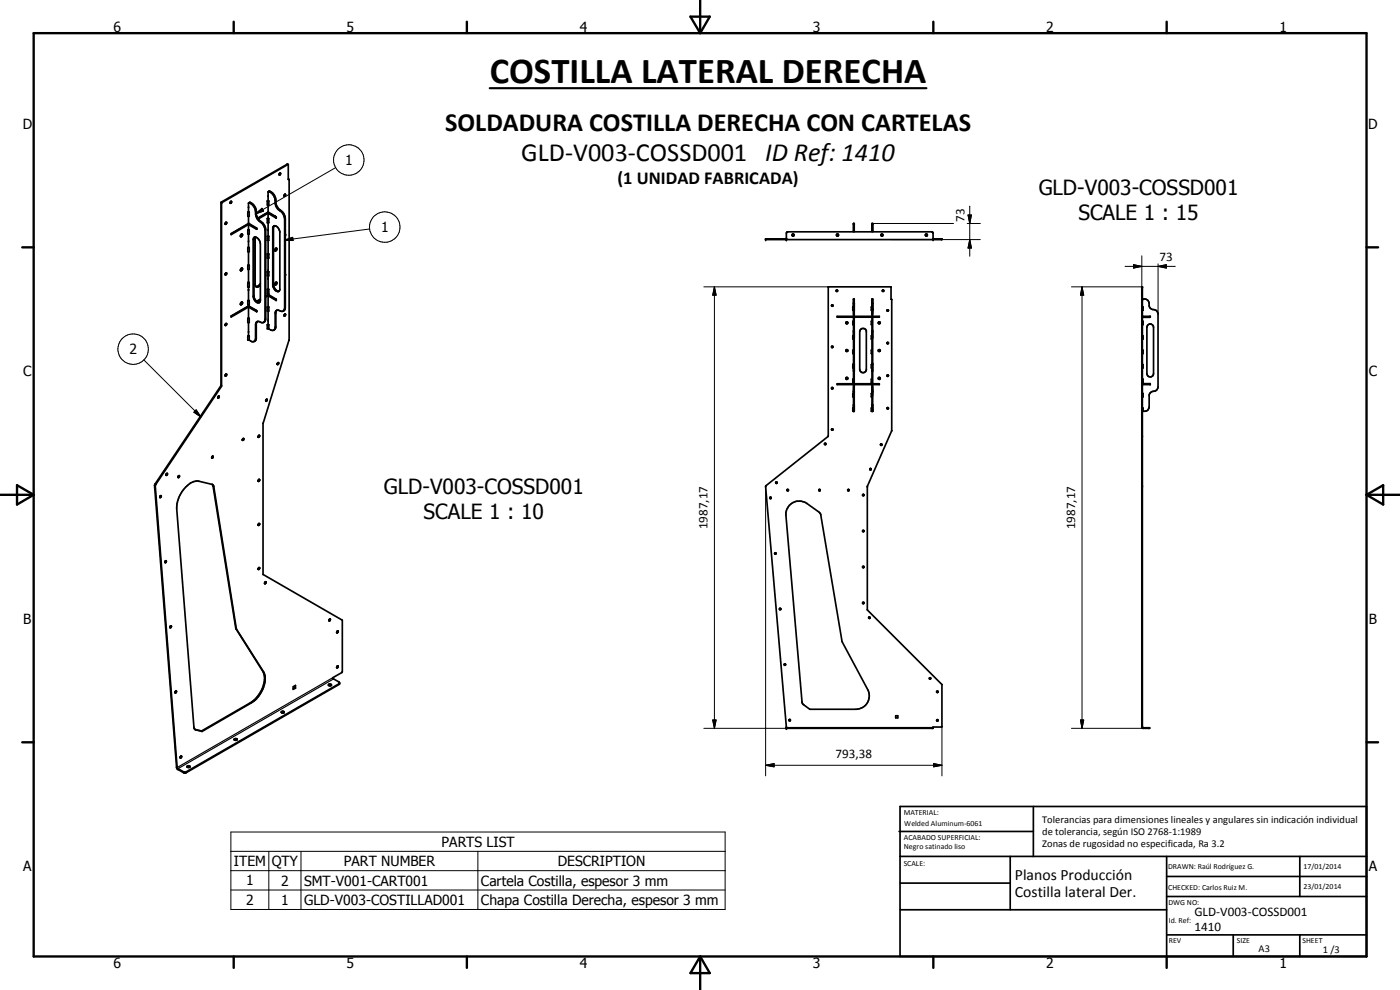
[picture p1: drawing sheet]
<svg xmlns="http://www.w3.org/2000/svg" width="420mm" height="297mm" viewBox="0 0 420 297" stroke-linecap="round" stroke-linejoin="round" font-family="sans-serif">
<g fill="none" stroke="#000" stroke-width=".51">
<path d="M80.5 57.5a1.14 1.14 0 0 1 1.6 .7l.6 1.2a3.9 3.9 0 0 0 2 4.1l.6 .8 .3 1.2v26.8l-.1 .7-.5 .3M80.6 57.4l-.1 2.8M80.6 57.4a3.4 3.4 0 0 1 2.1 4 4.5 4.5 0 0 0 2 2.4l.7 1.9v27a1.05 1.05 0 0 1-.8 .8 1.05 1.05 0 0 1-1.1-.5l-.4 .1M83.9 52.1h.3l-.2 .4-.2-.1zM84 52l-.2 .4M85.4 58.9h.1M85.5 58.3l-.3 .5M85.5 58.3l-.3 .4 .2 .2M85.5 58.3l.2 .2-.3 .4M86.5 49.4l-.3-.2-19.9 11.6v54.8l-19.9 30 6.6 84.6M86.5 49.4l-20 11.6v54.8l-19.9 29.9 6.6 84.6M86.5 49.4v4.4h.2"/>
<path d="M86.5 53.7l.2 .1M86.7 53.8l.1 48.2-7.9 25v45.3l23.8 13.8M67.8 66.7l.2 .3-.3 .3zM67.8 66.7l-.2 .5M69.2 60.5l-.2 .4M69.3 60.5l-.3 .4M69.4 60.4l-.2 .1M69.4 60.4h.1M69.4 60.4v.5h-.4M72.3 70.4l.2-.2a.38 .38 0 0 1 .2 .6 .38 .38 0 0 1-.5 .1zM72.5 70.2l-.3 .7M74.4 69v1.2h.4v-1.2"/>
<path d="M74.4 63.7v1.2h.4v-1.2M74.4 74.3v1.2h.4v-1.2M74.4 79.6v1.2h.4v-1.2M74.4 69h.4M74.4 79.6h.4M74.4 63.7h.4M74.4 74.3h.4M74.6 64.9l.1 2.2M74.6 70.2v4M74.6 75.5v4M74.6 68.9l.2 .1M74.6 68.9l-.2 .1"/>
<path d="M74.6 79.5l.2 .1M74.6 79.5l-.2 .1M74.6 63.5l.2 .2M74.6 63.5l-.2 .2M74.6 74.2l.2 .1M74.6 74.2l-.2 .1M74.6 67.4v1.5M74.6 67.4h.1M74.6 67.4l.3-.1 2.1 1.3M74.6 67.1l-5.2 3v.3l5.5-3.2M74.7 67.1l2.3 1.3v.4l-2.3-1.4M74.7 67.1l-5.3 3"/>
<path d="M74.7 60.8l-.1 2.7M74.7 60.8a3.3 3.3 0 0 1 2 3.6 4.5 4.5 0 0 0 2.1 2.8l.7 1.5-.1 27.6a1.09 1.09 0 0 1-1.8 .1l-.6 .2-.3 .6v4.3a.86 .86 0 0 1-.4 .9 .86 .86 0 0 1-1 0l-.5-.3M74.7 60.9l.2-.2a2.6 2.6 0 0 1 2 2.4 3.3 3.3 0 0 0 1.4 3.4 3.2 3.2 0 0 1 1.4 2.5v26.7l-.1 .7-.5 .3M76.1 71.3a1.63 1.63 0 0 1 2 1.8v17a.84 .84 0 0 1-.8 .7 .84 .84 0 0 1-.8-.6l-.5-1.3v-17zM76.4 71.2l-.2 .4v17.4a1.71 1.71 0 0 0 1.7 1.7M76.6 71.1v14.2l.4 .8 .5-.1 .6-.5M80.2 60.3v1.2h.5v-1.2M80.2 65.6v1.2h.5v-1.2M80.2 70.9v1.2h.5v-1.2M80.2 76.2v1.3h.5v-1.3M80.2 65.6h.5M80.2 76.2h.5"/>
<path d="M80.2 60.3h.5M80.2 70.9h.5M80.5 61.5v2.2M80.5 64.1v1.4M80.5 66.8v4M80.5 72.1v4M80.5 77.5v3.9M80.5 64.1l2.4 1.3-.1-.4M80.5 64.1l.2-.2 2.2 1.3M80.5 65.5l.2 .1M80.5 65.5l-.3 .1M80.5 76.1l.2 .1"/>
<path d="M80.5 76.1l-.3 .1M80.5 60.2l.2 .1M80.5 60.2l-.3 .1M80.5 70.8l.2 .1M80.5 70.8l-.3 .1M80.5 63.6l-3.1 1.8M80.5 63.7l2.3 1.3M80.5 63.7l-3.1 1.8M80.8 63.8l-3.3 1.9M82 67.9a1.23 1.23 0 0 1 1.8 1.1l.2 .5-.1 17.7a.88 .88 0 0 1-.9 .3 .88 .88 0 0 1-.7-.7l-.4-1v-17.5zM82.2 67.9l-.1 17.5a1.88 1.88 0 0 0 1.7 1.9M82.5 64.8v.1"/>
<path d="M82.6 64.9h-.1M82.7 74.5a.39 .39 0 0 1 .4 .5 .39 .39 0 0 1-.5 .3l-.1-.2zM82.8 65l-.1 .1M82.9 74.5l-.4 .7M85.6 70.3v.4M236 71.9v-1.9l.4-.4h43.2l.4 .4v1.9M236 71.7h-6.2v.2h52.9v-.2h-2.7M256.1 69.6v-2.5h.3v2.5M261.7 69.6v-2.5h.2v2.5M67.7 97.2h.3l-.2 .5-.2-.1zM67.8 81.9l.2 .3-.4 .3zM67.8 97.1l-.2 .4"/>
<path d="M67.8 81.9l-.2 .4M72.3 80.6l.2-.2 .3 .2-.5 .7zM72.3 90.8l.3-.2 .2 .2-.4 .6h-.2zM72.5 80.4l-.3 .8M72.5 90.6l-.3 .7M74.4 95.5v1.3h.4v-1.3M74.4 84.9v1.2h.4v-1.2M74.4 90.2v1.2h.4v-1.2M74.4 95.5h.4M74.4 90.2h.4M74.4 84.9h.4M74.6 91.4v.3"/>
<path d="M74.6 80.8v4M74.6 86.1v4M74.6 96.8v3.9M74.6 95.4l.2 .1M74.6 95.4l-.2 .1M74.6 90.1l.2 .1M74.6 90.1l-.2 .1M74.6 84.8l.2 .1M74.6 84.8l-.2 .1M74.6 92.2l.3-.1 2.1 1.2M74.6 91.7l.1 .1M74.6 91.8l-5.2 3"/>
<path d="M74.7 91.8l2.3 1.3v.4l-2.3-1.3M74.7 92.2l-.1 3.2M74.7 91.8l-5.3 3.1M74.9 91.9l-5.5 3.2v-.3M77.2 96.5l-.3 .6v4.5l-.2 .6-.4 .2M78.1 85.1l-.7 .8-.6 .1M78.1 90.1l-.9 .5M78.1 89.7l-1.1 .7M78.1 89.8l-1.1 .7M80.2 92.1h.5M80.2 92.1v1.2h.5v-1.2M80.2 81.5v1.3h.5v-1.3"/>
<path d="M80.2 86.8v1.3h.5v-1.3M80.2 97.5v1.2h.5M80.2 86.8h.5M80.2 81.5h.5M80.2 97.5h.5M80.5 88.1v.2l2.4 1.6M80.5 88.8l2.4 1.4v-.3M80.5 88.8l.2-.2 2.2 1.3M80.5 82.8v3.9M80.5 88.8v3.2M80.5 93.3v4M80.5 86.7l-.3 .1"/>
<path d="M80.5 92l.2 .1M80.5 92l-.3 .1M80.5 86.7l.2 .1M80.5 81.4l.2 .1M80.5 81.4l-.3 .1M80.5 97.3l.2 .2M80.5 97.3l-.3 .2M80.5 88.4l-.8 .4M80.5 88.4l-.8 .5M80.7 97.5v1.2M80.8 88.6l-1.1 .6M82.7 84.8l.3-.1a.47 .47 0 0 1 0 .5 .47 .47 0 0 1-.5 .3z"/>
<path d="M82.9 84.7l-.4 .7M83.1 93.1l-.5 .7v4.3a.88 .88 0 0 1-.4 .9 .88 .88 0 0 1-1 0l-.5-.3M83.1 93.1l-.3 .5v4.4l-.2 .7-.4 .4M85.4 94.8h.1M85.5 94.2l-.3 .5M85.5 94.2l.2 .2-.3 .4M85.5 94.2l-.3 .4 .2 .2M85.6 82.3v.4M248.6 86.1h18.8v3.7h.2v39.4l-7.3 16.7v37.1l22.4 22.4v12.6l-.2 .1h-2.5v.4h-44l-6.2-72.5 18.8-15.1zM249.6 91.8v.1M249.6 91.5h.3l.1 .3h-.4zM251 87h.3l.1 .4h-.4z"/>
<path d="M256.1 92.1h-.2v1h.2M256.1 96.4h-.2v1h.2M256.1 94.9h-4.9v.3h4.9M256.4 95.2h5.3M256.4 94.9h5.3M258.3 98.8a1.04 1.04 0 0 1 1.7 .5v11.7a1.01 1.01 0 0 1-1.1 .8 1.01 1.01 0 0 1-.9-1v-11.3zM261.7 92.1h-.2v1h.2M261.7 96.4h-.2v1h.2M261.9 94.9h2v.3h-2M263.7 96.6a.31 .31 0 0 1 .4 .1 .31 .31 0 0 1-.1 .4 .31 .31 0 0 1-.4-.1zM264.8 87.1l.3-.1 .1 .4h-.4zM266.3 93h.3l-.1 .3h-.3z"/>
<path d="M267.4 86.1h.1M267.5 89.8h.1M342.8 92.1h.3v1h-.3M342.8 96.4h.3v1h-.3M342.8 90.1a1.2 1.2 0 0 1 1.4-.2 1.2 1.2 0 0 1 .7 1.2 1.64 1.64 0 0 0 1.8 1.9l.6 .5 .2 .7v21.9a1.62 1.62 0 0 1-1.8 1.4l-.8 1v3.6a1.51 1.51 0 0 1-2.1 1.3M342.8 94.8l2.4 .1v.3M344.5 97.5a1 1 0 0 1 1.1-.2 1 1 0 0 1 .6 .9v13.9a.99 .99 0 0 1-1 1 .99 .99 0 0 1-1-1v-13.9zM345.2 95.2l-2.4 .1M345.2 95.2h.1M65.4 119l.2-.2 .2 .2-.2 .4-.2-.1zM65.6 118.9l-.2 .4M67.8 112.3l.2 .2-.4 .3z"/>
<path d="M67.8 112.3l-.2 .4M74.4 100.8v1.3h.4M74.4 100.8h.4M74.6 100.7l.2 .1M74.6 100.7l-.2 .1M74.8 100.8v1.3M80 119.8l-.3 .5M80 119.8l.2 .1-.1 .3-.1 .2-.3-.1M83.3 108.9h.3l-.2 .5-.2-.1zM83.4 108.8l-.2 .5M249.6 103.9l.4 .1-.1 .3h-.3zM249.6 116.3l.4 .1-.1 .3h-.3z"/>
<path d="M253.9 104.9a.3 .3 0 0 1 .5 .1 .3 .3 0 0 1-.1 .4 .3 .3 0 0 1-.4-.2zM253.9 113.3a.3 .3 0 0 1 .5 0 .3 .3 0 0 1-.1 .5 .3 .3 0 0 1-.4-.3zM256.1 109.4h-.2v1h.2M256.1 115.1h-4.9v.3h4.9M256.1 118.1h-.2v1h.2M256.1 100.8h-.2v.9h.2M256.1 105.1h-.2v1h.2M256.1 113.7h-.2v1h.2M256.4 115.4h5.3M256.4 115.1h5.3M261.7 109.4h-.2v1h.2M261.7 100.8h-.2v.9h.2"/>
<path d="M261.7 105.1h-.2v1h.2M261.7 113.7h-.2v1h.2M261.7 118.1h-.2v1h.2M261.9 115.1h2v.3h-2M263.7 104.9a.31 .31 0 0 1 .4 .1 .31 .31 0 0 1-.1 .5 .31 .31 0 0 1-.4-.2zM263.7 113.3a.31 .31 0 0 1 .4 .1 .31 .31 0 0 1-.1 .4 .31 .31 0 0 1-.4-.1zM266.3 102.7l.3 .1-.1 .3-.3-.1zM266.3 112.5l.3 .1-.1 .3-.3-.1zM342.8 109.4h.3v1h-.3M342.8 118.1h.3v1h-.3M342.8 105.1h.3v1h-.3M342.8 113.7h.3v1h-.3"/>
<path d="M342.8 100.8h.3v.9h-.3M342.8 115l2.4 .1v.3M345.2 115.4l-2.4 .1M345.2 115.4h.1M63.7 136.9l-.2 .4M63.7 136.9l.3 .1-.1 .3h-.4M63.8 136.9l-.3 .4M73 131.6l-.3 .4M73.1 131.6l-.4 .4M73.1 131.6h.1M73.1 131.6v.5l-.4-.1M77.7 130.6l-.2 .5"/>
<path d="M77.8 130.6l.1 .3-.3 .3-.1-.1M77.8 130.6l-.3 .5M247.5 133.1l.3-.1 .1 .3-.3 .1zM249.6 128.7l.4 .1-.1 .3h-.3zM256.1 122.4h-.2v1h.5v-33.7h-.3v33.7M261.7 122.4h-.2v1h.4v-33.7h-.2v33.7M264.4 133.2l.3 .2-.2 .2-.3-.2zM266.2 122.4l.3-.1 .1 .3-.3 .1zM342.8 122.4h.3v1M48.2 148.7l-.2 .4M48.2 148.7l.1 .4-.3 .1M48.2 148.7l-.2 .5"/>
<path d="M49.9 142.2l.3-.2 .1 .2-.4 .4zM50.1 142.1l-.3 .4M53.6 142.7l.3 .2-.1 .2-.4 .1M53.6 142.7l-.2 .5M53.7 142.7l-.3 .5M63.6 145.3l-3.9-.9a5 5 0 0 0-4.7 2.6 8.7 8.7 0 0 0-2 5.7l5.2 65.7 .5 .6 2 .5M63.6 145.3l.2 .1M63.7 145.3l.5 .7 6.7 42.7M63.8 145.5l7 43.1M77.6 157.2l.3-.1-.2 .5-.2-.1zM77.7 143.8l-.2 .5M77.7 157.1l-.2 .4"/>
<path d="M77.8 143.8l.1 .3-.2 .3-.2-.1M77.8 143.8l-.3 .5M231 149.3h.4l-.1 .3h-.2zM232.8 144.7h.4v.2l-.3 .1zM236.3 146.9h.3v.3h-.4zM236.9 151.6a3.9 3.9 0 0 1 5.2-.6l3.7 2.7 .5 .6 6.4 38.2 7.7 14.4a4 4 0 0 1-3.5 5.9h-13.9l-1.9-1.4-.4-.6-4.8-56.1a4.1 4.1 0 0 1 1-3.1zM245.8 147.2h.1M245.8 146.9l.4 .1-.3 .3zM254.4 146.9h.3l.1 .3h-.4zM259 148.3l.3 .2-.2 .3-.2-.3zM259 159.1l.3 .2-.2 .3-.2-.3zM261.1 140.7l.3-.1v.3l-.3 .1z"/>
<path d="M49.6 168.4l.3-.2v.2l-.2 .4-.2-.1zM49.7 168.3l-.2 .4M77.7 170.3l.2 .3-.4 .3zM77.7 170.3l-.2 .4M79.5 174.7l.3-.2 .1 .3-.4 .4zM79.7 174.6l-.3 .4M232.5 165.9h.3v.3h-.2zM259 169.9l.3 .1-.2 .3-.2-.2zM51.2 187.8l-.2 .5M51.3 187.8l-.3 .4M51.4 187.8h-.2M51.4 187.8h.1"/>
<path d="M51.4 187.8v.4l-.4 .1M70.8 188.6l8.1 12.9a7.1 7.1 0 0 1-1.7 7.6l-2.1 1.8-14.6 8.4M70.8 188.6l.1 .1M70.9 188.7l8.2 12.9a6.8 6.8 0 0 1-1 6.7l-1.1 1.4-1.2 1-15.1 8.8M99 185.7l-.3 .5M101.1 189.5l.4-.1-.3 .5zM101.2 199.8l.3 .3-.3 .3-.2-.2zM101.3 189.3l-.3 .4M101.3 199.8l-.3 .4M102.7 186.1h.1M102.7 186.1v15.4l-2.8 1.8 .2 .4 1.7 .9v.5l-46 26.5h-.6l-1.8-1M234 182.5l.3 .1v.2l-.3 .1z"/>
<path d="M235.4 199.2l.4 .2-.2 .2-.2-.1zM259 180.7l.3 .1-.2 .3-.2-.2zM260.7 185.2h.4v.3h-.3zM52.7 207.4l.1-.1a.3 .3 0 0 1 .1 .4 .3 .3 0 0 1-.4 .1zM52.8 207.3l-.3 .5M58.5 218.8v.1M58.5 218.9l2 .4M60.5 219.3l.2 .2M84.5 213.8h.7M88 206l.7-.3v.8l-.7 .3zM88.5 206.3l.2 .2M88.5 206.3l-.5 .3"/>
<path d="M88.5 205.8v.5M98.6 205.7l.4-.2 .4 .2M98.6 205.4l.6-.1 .3 .2a.43 .43 0 0 1-.5 .3 .43 .43 0 0 1-.4-.4zM101.9 204.9l-.1 .5-46 26.5h-.6l-1.8-1M236 218.4h44M236.8 215.9h.4l-.1 .4-.3-.1zM237.1 215.9h.1M268.8 214.8h.6v.6h-.6zM278.9 203.5l.2-.2 .2 .2-.3 .3zM281.1 207.4h.4v.3l-.3 .1zM281.1 216l.3-.1 .1 .3-.3 .1zM342.7 218.1h.1"/>
<path d="M342.8 218.1v-132h-.1v132.2l.3 .2h2v-.1h-1.9M342.8 218.5h.1M342.8 218.1l.3 .3M343.1 218.4v.1M53 230.2l.4 .7M53 230.2l.2 .1M53.2 230.3l.2 .3M53.4 230.6v.3M54.3 226.9l.2 .2-.3 .4-.2-.3zM54.3 226.9l-.3 .4M56.2 230.1h.8M56.2 229.9l.4-.2 .5 .3a.43 .43 0 0 1-.5 .3 .43 .43 0 0 1-.4-.4z"/>
<path d="M70.3 222l.4-.2 .4 .2M70.3 221.7h.9a.48 .48 0 0 1-.4 .4 .48 .48 0 0 1-.5-.2zM269.8 249.5h40.3M270.1 242h140v45h-140zM270.1 257h140M303.2 257v16M310.1 242v15M350.1 257v30M390.1 257v12M270.1 265h33.1M270.1 273h80M350.1 269h60"/>
<path d="M350.1 263h60M350.1 280.5h60M370.1 280.5v6.5M390.1 280.5v6.5"/>
<circle cx="238" cy="70.5" r=".31"/>
<circle cx="251.3" cy="70.5" r=".31"/>
<circle cx="264.7" cy="70.5" r=".31"/>
<circle cx="278" cy="70.5" r=".31"/>
<circle cx="254.2" cy="96.8" r=".29"/>
<circle cx="98.9" cy="186" r=".24"/>
<circle cx="84.8" cy="213.7" r=".34"/>
</g>
<g fill="none" stroke="#000" stroke-width=".35">
<path d="M81 57.4l-.2 .1M81.4 57.6l-.2 .1M86.2 49.3l.2 .1M86.5 53.8h.1M66.3 60.9l.2 .1M66.5 60.6l.2 .1M74.9 67.3l-.2 .1M75.1 60.7l-.1 .2M75.5 61l-.2 .1M76.2 71.8l-.2 .1M76.9 63.4l-.2 .1M76.9 64.1l-.2 .1"/>
<path d="M77 68.7v.1M78.3 66.5l-.2 .1M79.7 69h-.2M80.7 63.9l-.2 .2M82.1 68.4l-.2 .1M82.8 60l-.2 .2M82.8 60.6l-.2 .1M82.9 65.4h-.1M84.2 63.1l-.2 .1M85.6 65.5l-.2 .2M74.9 92.1l-.2 .1M76.2 88.8l-.2 .1"/>
<path d="M76.9 97.3l-.2 .2M77 93.5h.1M79.7 95.7l-.2 .1M80.7 88.7l-.2 .1M82.1 85.4l-.2 .1M82.8 98l-.2 .1M82.8 93.9l-.2 .2M82.9 90.1h-.1M85.6 92.3l-.2 .1M66.2 115.8l.3 .2M66.3 115.6l.2 .1M76.9 101.4l-.2 .1"/>
<path d="M46.4 145.7l.2 .1M46.6 145.2l.2 .1M64 145.9l.2 .1M58.5 218.9l.2 .1M75.1 210.9h.2M78.9 201.5l.2 .1M99.9 203.3l-46.7 27M100.1 203.7l-46.7 26.9M101.8 205.1v.3M55.1 231.6v.2M55.9 231.6v.2"/>
</g>
<g fill="#000">
<circle cx="80.5" cy="58.7" r=".25"/>
<circle cx="74.6" cy="62.1" r=".25"/>
<circle cx="74.6" cy="72.3" r=".25"/>
<circle cx="80.5" cy="68.9" r=".25"/>
<circle cx="229.8" cy="71.9" r=".25"/>
<circle cx="229.8" cy="71.7" r=".25"/>
<circle cx="236" cy="71.7" r=".25"/>
<circle cx="236" cy="71.9" r=".25"/>
<circle cx="256.1" cy="67.1" r=".25"/>
<circle cx="256.4" cy="67.1" r=".25"/>
<circle cx="261.7" cy="67.1" r=".25"/>
<circle cx="261.9" cy="67.1" r=".25"/>
<circle cx="280" cy="71.9" r=".25"/>
<circle cx="74.6" cy="86.9" r=".25"/>
<circle cx="74.6" cy="84.4" r=".25"/>
<circle cx="74.6" cy="99.5" r=".25"/>
<circle cx="80.5" cy="81" r=".25"/>
<circle cx="80.5" cy="83.5" r=".25"/>
<circle cx="80.5" cy="96.1" r=".25"/>
<circle cx="256.1" cy="92.9" r=".25"/>
<circle cx="256.1" cy="99.2" r=".25"/>
<circle cx="256.1" cy="90.9" r=".25"/>
<circle cx="256.4" cy="92.9" r=".25"/>
<circle cx="256.4" cy="99.2" r=".25"/>
<circle cx="256.4" cy="90.9" r=".25"/>
<circle cx="261.7" cy="92.9" r=".25"/>
<circle cx="261.7" cy="99.2" r=".25"/>
<circle cx="261.7" cy="90.9" r=".25"/>
<circle cx="261.9" cy="99.2" r=".25"/>
<circle cx="261.9" cy="92.9" r=".25"/>
<circle cx="261.9" cy="90.9" r=".25"/>
<circle cx="342.7" cy="86.1" r=".25"/>
<circle cx="342.8" cy="86.1" r=".25"/>
<circle cx="256.1" cy="117.4" r=".25"/>
<circle cx="256.1" cy="111.1" r=".25"/>
<circle cx="256.1" cy="109.1" r=".25"/>
<circle cx="256.4" cy="117.4" r=".25"/>
<circle cx="256.4" cy="101.2" r=".25"/>
<circle cx="256.4" cy="111.1" r=".25"/>
<circle cx="256.4" cy="109.1" r=".25"/>
<circle cx="261.7" cy="111.1" r=".25"/>
<circle cx="261.7" cy="117.4" r=".25"/>
<circle cx="261.7" cy="109.1" r=".25"/>
<circle cx="261.9" cy="117.4" r=".25"/>
<circle cx="261.9" cy="111.1" r=".25"/>
<circle cx="261.9" cy="109.1" r=".25"/>
<circle cx="261.9" cy="101.2" r=".25"/>
<circle cx="256.1" cy="121.4" r=".25"/>
<circle cx="256.4" cy="121.4" r=".25"/>
<circle cx="261.7" cy="121.4" r=".25"/>
<circle cx="261.9" cy="121.4" r=".25"/>
<circle cx="260.3" cy="145.9" r=".25"/>
<circle cx="236" cy="218.5" r=".25"/>
</g>
<g fill="none" stroke="#000" stroke-width=".71">
<path d="M10.1 9.9h400v277.1h-400zM70.1 6.5v3.4M140.1 6.5v3.4M207.2 5h5.8l-2.9 4.9zM210.1 0v9.9M280.1 6.5v3.4M350.1 6.5v3.4M6.7 74.2h3.4M410.1 74.2h3.5M.1 148.5h10M5.1 145.6l5 2.9-5 2.9zM410.1 148.5h10"/>
<path d="M410.1 148.5l5-2.9v5.8zM6.7 222.7h3.4M410.1 222.7h3.5M70.1 287v3.4M140.1 287v3.4M210.1 287v10M210.1 287l2.9 5h-5.8zM280.1 287v3.4M350.1 287v3.4"/>
</g>
<g fill="none" stroke="#000" stroke-width=".3">
<path d="M100.7 50.3l-24 13.9M76.7 64.2l1.9-1.7 .5 .8zM85.4 72.1l2.4-.9 .2 1zM110.9 68.7l-25.5 3.4M261.9 67.1h24.3M267.3 71.9h26.9M290.3 67.1h3.9M290.5 64.5h1l-.5 2.6zM291 71.9l.5 2.5h-1zM291 61.8v15.1M337.6 79.9h15.1M340.2 79.4l2.5 .5-2.5 .5z"/>
<path d="M342.7 76.8v13.1M347.5 79.9l2.5-.5v1zM347.5 79.2v15M211.2 86.1h37.5M214.4 86.1l.5 2.5h-1zM214.4 86.1v132.4M321.6 86.1h21.1M324.7 86.1l.5 2.5h-.9zM324.7 86.1v132.4M43.2 108l17.1 17.1M58.9 123l1.4 2.1-2.1-1.4zM229.8 145.9v86.9"/>
<path d="M211.2 218.5h25.2M213.9 216h1l-.5 2.5zM282.7 218v14.8M321.6 218.5h21.5M324.3 216h.9l-.5 2.5zM229.8 229.6l2.5-.5v1zM229.8 229.6h52.9M280.2 229.1l2.5 .5-2.5 .5zM69.3 249.6h148.3v23.3h-148.3zM69.3 255.4h148.3M80.7 255.4v17.5M90.3 255.4v17.5"/>
<path d="M143.4 255.4v17.5M69.3 261.2h148.3M69.3 267h148.3"/>
<circle cx="104.7" cy="48" r="4.6"/>
<circle cx="115.5" cy="68.1" r="4.6"/>
<circle cx="39.9" cy="104.8" r="4.6"/>
</g>
<path d="M147 26.5h131" fill="none" stroke="#000" stroke-width=".63"/>
<g fill="#000">
<path d="M76.7 64.2l1.9-1.7 .5 .8zM85.4 72.1l2.4-.9 .2 1zM290.5 64.5h1l-.5 2.6zM291 71.9l.5 2.5h-1zM347.5 79.9l2.5-.5v1zM214.4 86.1l.5 2.5h-1zM324.7 86.1l.5 2.5h-.9zM340.2 79.4l2.5 .5-2.5 .5zM58.9 123l1.4 2.1-2.1-1.4zM213.9 216h1l-.5 2.5zM324.3 216h.9l-.5 2.5zM229.8 229.6l2.5-.5v1z"/>
<path d="M280.2 229.1l2.5 .5-2.5 .5z"/>
</g>
<text font-size="11" x="147" y="24.9">COSTILLA LATERAL DERECHA</text>
<g font-size="7.9">
<text x="133.6" y="39.2">SOLDADURA COSTILLA DERECHA CON CARTELAS</text>
<text x="156.5" y="48.2">GLD-V003-COSSD001 ID Ref: 1410</text>
</g>
<g font-size="6.3">
<text x="311.7" y="58.4">GLD-V003-COSSD001</text>
<text x="323.7" y="65.9">SCALE 1 : 15</text>
<text x="115.2" y="148.2">GLD-V003-COSSD001</text>
<text x="127.1" y="155.7">SCALE 1 : 10</text>
</g>
<text font-size="5.5" x="185.4" y="55.2">(1 UNIDAD FABRICADA)</text>
<g font-size="4.7">
<text x="304.6" y="263.9">Planos Producción</text>
<text x="304.6" y="269.3">Costilla lateral Der.</text>
</g>
<g font-size="4.2">
<text x="34" y="9.6">6</text>
<text x="104" y="9.6">5</text>
<text x="174" y="9.6">4</text>
<text x="244" y="9.6">3</text>
<text x="314" y="9.6">2</text>
<text x="384" y="9.6">1</text>
<text x="6.8" y="38.7">D</text>
<text x="410.6" y="38.7">D</text>
<text x="103.6" y="49.6">1</text>
<text x="114.4" y="69.7">1</text>
<text x="38.9" y="106.3">2</text>
<text x="7" y="112.9">C</text>
<text x="410.8" y="112.9">C</text>
<text x="7" y="187.1">B</text>
<text x="410.8" y="187.1">B</text>
<text x="132.5" y="254.1">PARTS LIST</text>
<text x="7" y="261.4">A</text>
<text x="70.2" y="259.9">ITEM</text>
<text x="81.6" y="259.9">QTY</text>
<text x="103.2" y="259.9">PART NUMBER</text>
<text x="167.4" y="259.9">DESCRIPTION</text>
<text x="410.8" y="261.4">A</text>
<text x="73.9" y="265.7">1</text>
<text x="84.4" y="265.7">2</text>
<text x="91.3" y="265.7">SMT-V001-CART001</text>
<text x="144.3" y="265.7">Cartela Costilla, espesor 3 mm</text>
<text x="73.9" y="271.5">2</text>
<text x="84.4" y="271.5">1</text>
<text x="91.3" y="271.5">GLD-V003-COSTILLAD001</text>
<text x="144.3" y="271.6">Chapa Costilla Derecha, espesor 3 mm</text>
<text x="34" y="290.4">6</text>
<text x="104" y="290.4">5</text>
<text x="174" y="290.4">4</text>
<text x="244" y="290.4">3</text>
<text x="314" y="290.4">2</text>
<text x="384" y="290.4">1</text>
</g>
<g font-size="3.9">
<text x="289.5" y="66.6" transform="rotate(-90 289.5 66.6)">73</text>
<text x="348" y="78.4">73</text>
<text x="212.3" y="158.8" transform="rotate(-90 212.3 158.8)">1987,17</text>
<text x="322.7" y="158.8" transform="rotate(-90 322.7 158.8)">1987,17</text>
<text x="250.8" y="227.5">793,38</text>
<text x="358.5" y="275">GLD-V003-COSSD001</text>
<text x="358.5" y="279.4">1410</text>
</g>
<g font-size="3.1">
<text x="312.7" y="246.8">Tolerancias para dimensiones lineales y angulares sin indicación individual</text>
<text x="312.7" y="250.4">de tolerancia, según ISO 2768-1:1989</text>
<text x="312.7" y="254">Zonas de rugosidad no especificada, Ra 3.2</text>
<text x="377.7" y="285.6">A3</text>
<text x="397" y="285.9">1 /3</text>
</g>
<g font-size="2.4">
<text x="271.2" y="244.4">MATERIAL:</text>
<text x="271.3" y="252">ACABADO SUPERFICIAL:</text>
<text x="271.4" y="247.9">Welded Aluminum-6061</text>
<text x="271.3" y="254.6">Negro satinado liso</text>
<text x="271.2" y="259.7">SCALE:</text>
<text x="350.6" y="260.8">DRAWN: Raúl Rodríguez G.</text>
<text x="391.2" y="260.6">17/01/2014</text>
<text x="350.6" y="267">CHECKED: Carlos Ruiz M.</text>
<text x="391.2" y="266.7">23/01/2014</text>
<text x="350.6" y="271.4">DWG NO:</text>
<text x="350.8" y="276.9">Id. Ref:</text>
<text x="350.8" y="282.8">REV</text>
<text x="371.2" y="282.9">SIZE</text>
<text x="390.9" y="282.9">SHEET</text>
</g>
</svg>
